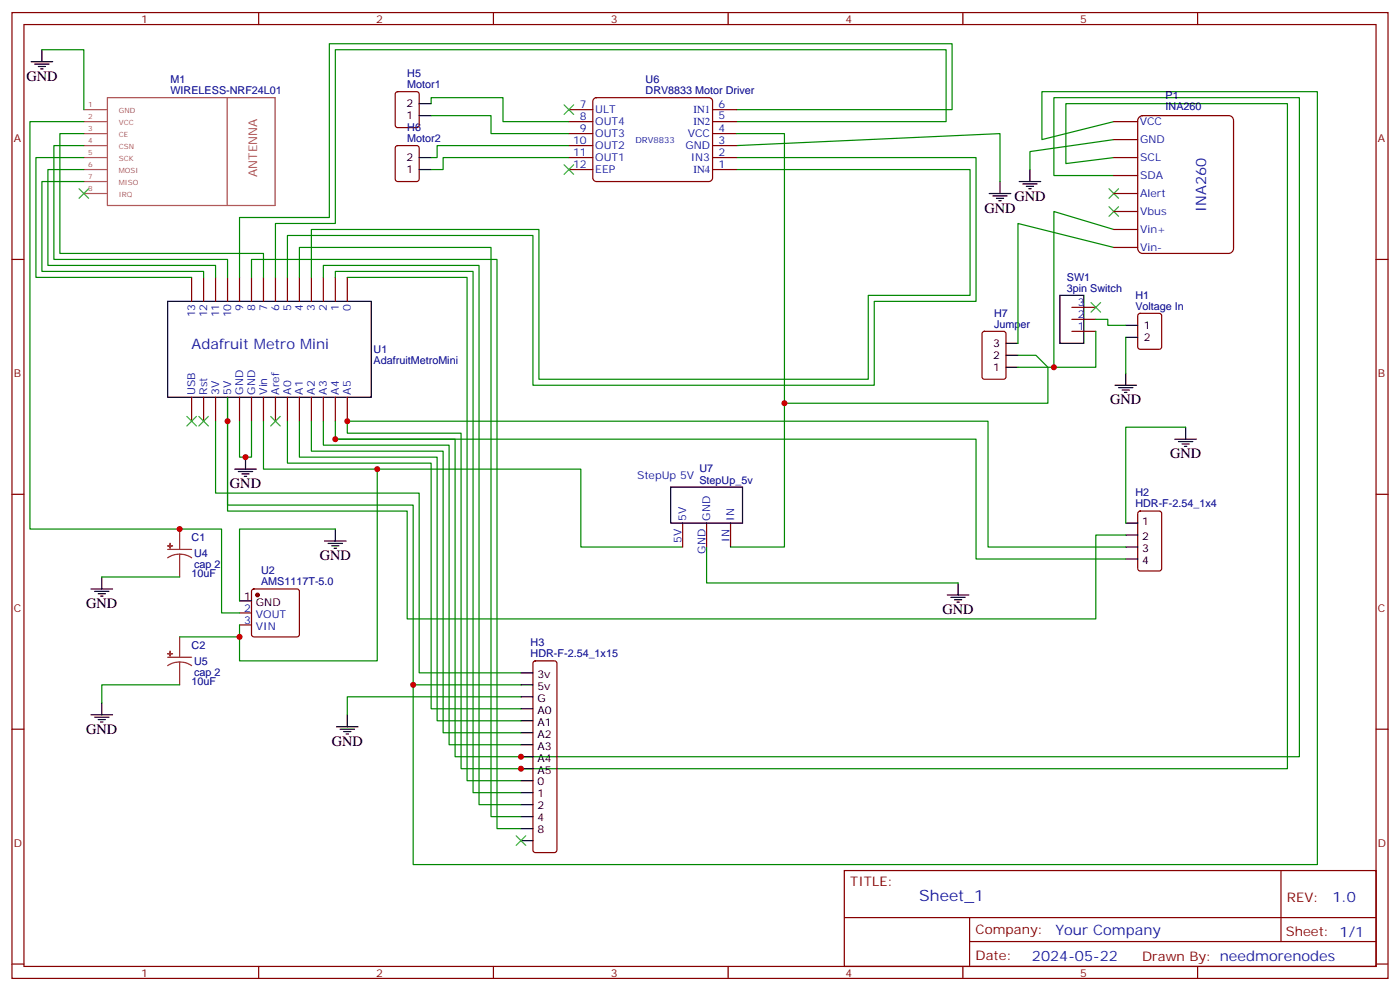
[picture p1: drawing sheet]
<svg xmlns="http://www.w3.org/2000/svg" width="412mm" height="292mm" viewBox="0 0 412 292" stroke-linecap="round" stroke-linejoin="round" font-family="sans-serif">
<g fill="none" stroke="#870000" stroke-width=".35">
<path d="M3.5 3.7h405.4v284.3h-405.4zM7.1 7.2h398.2v277.3h-398.2zM76.2 3.7v3.5M145.3 3.7v3.5M214.5 3.7v3.5M283.6 3.7v3.5M352.8 3.7v3.5M3.5 76.4h3.6M405.3 76.4h3.6M56.4 81.7v7M60 81.7v7M63.5 81.7v7"/>
<path d="M67 81.7v7M70.6 81.7v7M74.1 81.7v7M77.6 81.7v7M81.1 81.7v7M84.7 81.7v7M88.2 81.7v7M91.7 81.7v7M95.2 81.7v7M98.8 81.7v7M102.3 81.7v7M315.7 97.5h7.1"/>
<path d="M315.7 94h7.1M315.7 90.5h7.1M335.4 92.5l.4-.2h5.7l.6 .4 .1 9.4-.5 .7h-5.9l-.6-.4-.1-9.4zM56.4 116.9v7.1M60 116.9v7.1M63.5 116.9v7.1M67 116.9v7.1M70.6 116.9v7.1M74.1 116.9v7.1M77.6 116.9v7.1M81.1 116.9v7.1M84.7 116.9v7.1"/>
<path d="M88.2 116.9v7.1M91.7 116.9v7.1M95.2 116.9v7.1M98.8 116.9v7.1M102.3 116.9v7.1M3.5 145.5h3.6M335.4 150.7l.4-.2h5.7l.6 .4 .1 16.5-.5 .6-5.9 .1-.6-.5-.1-16.4zM405.3 145.5h3.6M74.3 173.6l.5-.2h12.7l.5 .2 .2 .5v12.7l-.2 .5-.5 .2h-12.7l-.5-.2-.2-.5v-12.7zM70.6 180.4h3.5M70.6 184h3.5M157.2 194.8l.5-.2h5.6l.5 .2 .2 .5v55l-.2 .5-.5 .2h-5.6l-.5-.2-.2-.5v-55z"/>
<path d="M3.5 214.7h3.6M405.3 214.7h3.6M248.7 256.3h156.6v28.2h-156.6zM377.3 256.3v20.9M248.7 270.1h156.5M285.6 277.2h119.6M285.6 270.1v14.2M3.5 283.8h3.6M76.2 284.5v3.5M145.3 284.5v3.5M214.5 284.5v3.5M283.6 284.5v3.5"/>
<path d="M352.8 284.5v3.5M405.3 283.8h3.6"/>
</g>
<g fill="none" stroke="#000" stroke-width=".35">
<path d="M9.2 18.2h6.3M10.2 18.9h4.3M11.3 19.6h2.1M12.3 14.6v3.6M12 20.3h.7M291.4 57h6.3M292.5 57.7h4.2M293.5 58.4h2.1M294.2 59.1h.7M294.6 53.4v3.6M300.2 53.4h6.4M301.3 54.2h4.2"/>
<path d="M302.3 54.9h2.1M303 55.6h.7M303.4 49.9v3.5M49.4 88.7h60v28.2h-60zM312.2 87h7.1v14.1h-7.1zM331.6 95.8h3.5M331.6 99.3h3.5M328.4 113.4h6.4M329.5 114.1h4.2M330.6 114.8h2.1M331.3 115.5h.7M331.6 109.9v3.5"/>
<path d="M69.1 138.1h6.4M70.2 138.8h4.2M71.3 139.5h2.1M72.3 134.6v3.5M346.1 129.3h6.3M347.1 130h4.3M348.2 130.7h2.1M348.9 131.4h.7M349.2 125.8v3.5M72 140.2h.7M95.6 159.3h6.4M96.7 160h4.2"/>
<path d="M98.8 155.8v3.5M331.6 154h3.5M331.6 157.5h3.5M26.8 173.4h6.4M27.9 174.1h4.2M28.9 174.8h2.1M29.6 175.5h.7M30 169.9v3.5M70.6 176.9h3.5M97.7 160.7h2.1M98.4 161.4h.7M279 175.2h6.4"/>
<path d="M280.1 175.9h4.2M281.2 176.6h2.1M281.9 177.3h.7M282.2 171.6v3.6M331.6 161h3.5M331.6 164.6h3.5M153.5 198.1h3.5M26.8 210.4h6.4M27.9 211.1h4.2M28.9 211.8h2.1M29.6 212.5h.7M30 206.9v3.5"/>
<path d="M99.1 214h6.4M100.2 214.7h4.2M101.2 215.4h2.2M102 216.1h.7M102.3 210.4v3.6M153.5 201.6h3.5M153.5 205.1h3.5M153.5 208.7h3.5M153.5 212.2h3.5M153.5 215.7h3.5M153.5 219.3h3.5M153.5 222.8h3.5"/>
<path d="M153.5 226.3h3.5M153.5 229.8h3.5M153.5 233.4h3.5M153.5 236.9h3.5M153.5 240.4h3.5M153.5 243.9h3.5M153.5 247.5h3.5"/>
</g>
<circle cx="75.8" cy="175.2" r=".53" fill="#870000" stroke="#870000" stroke-width=".35"/>
<path d="M24.7 32.3h6.9M24.7 35.8h6.9M24.7 39.3h6.9M31.6 28.8h49.4v31.7h-49.4zM66.9 28.8v31.7M24.7 42.9h6.9M24.7 46.4h6.9M24.7 49.9h6.9M24.7 53.4h6.9M24.7 57h6.9" fill="none" stroke="#a64a4a" stroke-width=".35"/>
<path d="M52.9 155.8v5.9M49.4 161.7h7M52.9 163.2l1.9 .2 1.6 .8M52.9 163.2l-1.8 .2-1.7 .8M52.9 163.2v6.7M49.4 193.5h7M52.9 194.9l1.9 .2 1.6 .9M52.9 194.9l-1.8 .2-1.7 .9M52.9 187.5v6M52.9 194.9v6.7" fill="none" stroke="#8c2424" stroke-width=".35"/>
<g fill="#8c2424" stroke="#8c2424" stroke-width=".35">
<path d="M49.4 160.7h1.4z"/>
<path d="M50.1 160v1.4z"/>
<path d="M49.4 192.4l1.4 .1z"/>
<path d="M50.1 191.7v1.4z"/>
</g>
<g fill="none" stroke="#008700" stroke-width=".35">
<path d="M12.3 14.6h12.4v17.7M24.7 35.8h-15.9v120h56.5v24.6h5.3M24.7 39.3h-7.1v35.3h60v7.1M217 32.3h63.5v-19.4h-183.5v51.1h-26.4v17.7M217 35.8h61.7v-21.2h-179.9v51.2h-17.7v15.9M328.1 35.8l-21.2 5.3v-14.1h81.2v227.5h-266.4v-52.9M24.7 46.4h-14.1v35.3h45.8M24.7 53.4h-12.4v26.5h47.7v1.8M24.7 49.9h-10.6v28.2h49.4v3.6M24.7 42.9h-8.8v33.5h51.1v5.3M217 46.4h70.5v42.3h-30v24.7h-100.5v-44.1h-72.3v12.4M217 49.9h68.8v37.1h-30v24.7h-97.1v-44.1h-67v14.1"/>
<path d="M217 42.9l77.6-3.6v14.1M328.1 51.7h-17.7v-22.9h72.4v194h-248.7v-93.5h-35.3v-5.3M328.1 46.4l-14.1 1.8v-17.7h65.2v195.8h-243.4v-98.8h-33.5v-3.5h188.7v37h40.6M328.1 41.1l-24.7 3.5v5.3M74.1 81.7v-5.3h72.3v167.5h7.1M88.2 81.7v-8.9h56.4v167.6h8.9M98.8 81.7v-1.8h40.5v153.5h14.2M331.6 99.3v10.6M67 116.9v33.6h52.9v31.7h202.9v-24.7h8.8M63.5 124v21.2h60v52.9h30M67 124v24.7h54.7v52.9h31.8M70.6 124v10.6h3.5v-10.6"/>
<path d="M77.6 124v14.1h93.5v22.9h30M84.7 124v12.3h42.3v72.4h26.5M88.2 124v10.6h40.6v77.6h24.7M91.7 124v8.8h38.8v82.9h23M95.2 124v7.1h37.1v88.2h21.2M98.8 129.3h188.7v35.3h44.1M111.1 138.1v56.5h-40.5v-7.1M349.2 125.8h-17.6v28.2M98.8 155.8h-28.2v21.1M30 169.9h22.9M70.6 184v3.5h-17.7M52.9 201.6h-22.9v5.3"/>
<path d="M153.5 205.1h-51.2v5.3"/>
</g>
<g fill="none" stroke="#3c3" stroke-width=".35">
<path d="M23.3 55.6l2.8 2.8M26.1 55.6l-2.8 2.8M326.7 55.6l2.8 2.8M329.5 55.6l-2.8 2.8M326.7 60.9l2.8 2.8M329.5 60.9l-2.8 2.8M321.4 89.1l2.8 2.8M324.2 89.1l-2.8 2.8M55 122.6l2.9 2.8M57.9 122.6l-2.9 2.8M58.6 122.6l2.8 2.8M61.4 122.6l-2.8 2.8"/>
<path d="M79.7 122.6l2.8 2.8M82.5 122.6l-2.8 2.8M152 246.1l2.9 2.8M154.9 246.1l-2.9 2.8"/>
</g>
<path d="M174.9 29.2l.8-.4h33.1l.7 .2 .4 .8v22.6l-.2 .6-.9 .4h-33.1l-.6-.2-.5-.8v-22.6z" fill="#fff" stroke="#870000" stroke-width=".35"/>
<g fill="none" stroke="#870000" stroke-width=".35">
<path d="M116.7 27.2l.4-.2h5.7l.6 .4 .1 9.5-.5 .6-5.9 .1-.6-.5-.1-9.4zM167.6 39.3h7M167.6 35.8h7M167.6 32.3h7M209.9 39.3h7.1M209.9 35.8h7.1M209.9 32.3h7.1M116.7 43.1l.4-.2h5.7l.6 .4 .1 9.4-.5 .7h-5.9l-.6-.4-.1-9.4zM167.6 49.9h7M167.6 46.4h7M167.6 42.9h7M209.9 49.9h7.1"/>
<path d="M209.9 46.4h7.1M209.9 42.9h7.1M289.5 97.7l.5-.2h5.6l.7 .5v12.9l-.4 .7-5.9 .1-.7-.5v-13zM201.1 154v7M208.1 154v7M215.2 154v7"/>
</g>
<path d="M123.5 34h3.5M123.5 30.5h3.5M123.5 49.9h3.5M123.5 46.4h3.5M296.3 101.1h3.6M296.3 108.1h3.6M296.3 104.6h3.6M197.6 143.4h21.1v10.6h-21.1z" fill="none" stroke="#000" stroke-width=".35"/>
<g fill="none" stroke="#008700" stroke-width=".35">
<path d="M127 30.5v-1.7h21.2v7h19.4M127 34h17.6v5.3h23M217 39.3h14.1v79.4M167.6 42.9h-38.8v3.5h-1.8M167.6 46.4h-37.1v3.5h-3.5M328.1 67.6l-17.7-5.3v45.8M328.1 72.8l-28.2-7v35.3M95.2 81.7v-3.6h45.9v158.8h12.4M102.3 81.7h35.3v148.1h15.9M322.8 94h3.5v1.8h5.3M322.8 97.5v10.6h-22.9M299.9 104.6h5.3l3.5 3.5v10.6h-77.6v42.3h-15.9"/>
<path d="M208.1 161v10.6h74.1"/>
</g>
<path d="M166.2 30.9l2.8 2.8M169 30.9l-2.8 2.8M166.2 48.5l2.8 2.8M169 48.5l-2.8 2.8" fill="none" stroke="#3c3" stroke-width=".35"/>
<path d="M335.5 34.6l1-.6h25.4a1.41 1.41 0 0 1 1.5 1.5v37.7a1.51 1.51 0 0 1-1.5 1.4h-25.4a1.51 1.51 0 0 1-1.4-1.4v-37.7z" fill="#fff" stroke="#800000" stroke-width=".35"/>
<path d="M328.1 35.8h7M328.1 41.1h7M328.1 46.4h7M328.1 51.7h7M328.1 57h7M328.1 72.8h7M328.1 67.6h7M328.1 62.3h7" fill="none" stroke="#870000" stroke-width=".35"/>
<g fill="#c00">
<circle cx="153.5" cy="226.3" r=".88"/>
<circle cx="153.5" cy="222.8" r=".88"/>
<circle cx="70.6" cy="187.5" r=".88"/>
<circle cx="52.9" cy="155.8" r=".88"/>
<circle cx="72.3" cy="134.6" r=".88"/>
<circle cx="98.8" cy="129.3" r=".88"/>
<circle cx="102.3" cy="124" r=".88"/>
<circle cx="111.1" cy="138.1" r=".88"/>
<circle cx="67" cy="124" r=".88"/>
<circle cx="121.7" cy="201.6" r=".88"/>
<circle cx="231.1" cy="118.7" r=".88"/>
<circle cx="310.4" cy="108.1" r=".88"/>
</g>
<text font-size="4.6" fill="#00f" x="270.8" y="265.3">Sheet_1</text>
<g font-size="4.2">
<text x="7.8" y="23.8">GND</text>
<text x="298.8" y="59.1">GND</text>
<text x="290" y="62.6">GND</text>
<text x="327" y="119.1">GND</text>
<text x="344.7" y="134.9">GND</text>
<text x="67.7" y="143.8">GND</text>
<text x="94.2" y="164.9">GND</text>
<text x="25.4" y="179">GND</text>
<text x="277.6" y="180.8">GND</text>
<text x="25.4" y="216.1">GND</text>
<text x="97.7" y="219.6">GND</text>
</g>
<g font-size="4.2" fill="#00f">
<text x="355.3" y="62.3" transform="rotate(-90 355.3 62.3)">INA260</text>
<text x="56.4" y="102.8">Adafruit Metro Mini</text>
<text x="392.5" y="265.6">1.0</text>
<text x="310.9" y="275.1">Your Company</text>
<text x="304" y="282.9">2024-05-22</text>
</g>
<g font-size="3.9" fill="#800">
<text x="250.5" y="260.9">TITLE:</text>
<text x="379.1" y="265.6">REV:</text>
<text x="287.4" y="275.1">Company:</text>
<text x="378.7" y="275.7">Sheet: 1/1</text>
<text x="287.4" y="282.8">Date:</text>
<text x="336.4" y="282.8">Drawn By: needmorenodes</text>
</g>
<text font-size="3.5" fill="#a54b4b" x="75.7" y="52" transform="rotate(-90 75.7 52)">ANTENNA</text>
<g font-size="3.2" fill="#800">
<text x="41.6" y="6.7">1</text>
<text x="110.8" y="6.7">2</text>
<text x="179.9" y="6.7">3</text>
<text x="249.1" y="6.7">4</text>
<text x="318.2" y="6.7">5</text>
<text x="4.1" y="41.8">A</text>
<text x="405.9" y="41.8">A</text>
<text x="4.1" y="110.9">B</text>
<text x="405.9" y="110.9">B</text>
<text x="4.1" y="180.1">C</text>
<text x="405.9" y="180.1">C</text>
<text x="4.1" y="249.2">D</text>
<text x="405.9" y="249.2">D</text>
<text x="41.6" y="287.5">1</text>
<text x="110.8" y="287.5">2</text>
<text x="179.9" y="287.5">3</text>
<text x="249.1" y="287.5">4</text>
<text x="318.2" y="287.5">5</text>
</g>
<g font-size="3.2" fill="#000080">
<text x="120" y="22.7">H5</text>
<text x="50.2" y="27.7">WIRELESS-NRF24L01</text>
<text x="50.2" y="24.5">M1</text>
<text x="120" y="25.9">Motor1</text>
<text x="190.2" y="27.7">DRV8833 Motor Driver</text>
<text x="190.2" y="24.4">U6</text>
<text x="343.4" y="29.3">P1</text>
<text x="343.4" y="32.5">INA260</text>
<text x="120" y="41.8">Motor2</text>
<text x="120" y="38.6">H6</text>
<text x="314.3" y="82.6">SW1</text>
<text x="314.3" y="85.9">3pin Switch</text>
<text x="334.4" y="88">H1</text>
<text x="292.8" y="93.2">H7</text>
<text x="334.4" y="91.2">Voltage In</text>
<text x="292.8" y="96.5">Jumper</text>
<text x="110.1" y="107.2">AdafruitMetroMini</text>
<text x="110.1" y="104">U1</text>
<text x="206" y="142.3">StepUp_5v</text>
<text x="206" y="139.1">U7</text>
<text x="334.4" y="149.4">HDR-F-2.54_1x4</text>
<text x="334.4" y="146.1">H2</text>
<text x="56.4" y="159.3">C1</text>
<text x="57.1" y="167.1">cap 2</text>
<text x="57.1" y="164">U4</text>
<text x="56.4" y="169.9">10uF</text>
<text x="76.9" y="172.2">AMS1117T-5.0</text>
<text x="76.9" y="169">U2</text>
<text x="56.4" y="191">C2</text>
<text x="156.3" y="190.3">H3</text>
<text x="57.1" y="195.7">U5</text>
<text x="156.3" y="193.5">HDR-F-2.54_1x15</text>
<text x="56.4" y="201.6">10uF</text>
<text x="57.1" y="198.9">cap 2</text>
</g>
<g font-size="3.2">
<text x="119.7" y="35.1">1</text>
<text x="119.7" y="31.6">2</text>
<text x="119.7" y="47.4">2</text>
<text x="119.7" y="51">1</text>
<text x="336.9" y="96.8">1</text>
<text x="336.9" y="100.4">2</text>
<text x="292.6" y="102.1">3</text>
<text x="292.6" y="105.7">2</text>
<text x="292.6" y="109.2">1</text>
<text x="336.4" y="154.7">1</text>
<text x="336.4" y="158.9">2</text>
<text x="336.4" y="162.5">3</text>
<text x="336.4" y="166">4</text>
<text x="71.9" y="176.6">1</text>
<text x="75.4" y="178.3">GND</text>
<text x="158.3" y="199.5">3v</text>
<text x="158.3" y="203">5v</text>
<text x="158.3" y="206.6">G</text>
<text x="158.3" y="210.1">A0</text>
<text x="158.3" y="213.6">A1</text>
<text x="158.3" y="217.1">A2</text>
<text x="158.3" y="220.7">A3</text>
<text x="158.3" y="224.2">A4</text>
<text x="158.3" y="227.7">A5</text>
<text x="158.3" y="231.2">0</text>
<text x="158.3" y="234.8">1</text>
<text x="158.3" y="238.3">2</text>
<text x="158.3" y="241.8">4</text>
<text x="158.3" y="245.4">8</text>
</g>
<g font-size="3.2" fill="#00f">
<text x="170.8" y="31.9">7</text>
<text x="170.8" y="35.5">8</text>
<text x="175.3" y="33.3">ULT</text>
<text x="204.3" y="33.3">IN1</text>
<text x="211.7" y="34.9">5</text>
<text x="211.7" y="31.9">6</text>
<text x="170.8" y="39">9</text>
<text x="175.3" y="36.9">OUT4</text>
<text x="175.3" y="40.4">OUT3</text>
<text x="202.6" y="40.4">VCC</text>
<text x="204.3" y="36.9">IN2</text>
<text x="211.7" y="39">4</text>
<text x="335.7" y="36.9">VCC</text>
<text x="168.8" y="42.5">10</text>
<text x="168.8" y="46">11</text>
<text x="175.3" y="43.9">OUT2</text>
<text x="175.3" y="47.4">OUT1</text>
<text x="201.9" y="43.9">GND</text>
<text x="203.5" y="47.4">IN3</text>
<text x="211.7" y="46">2</text>
<text x="211.7" y="42.5">3</text>
<text x="335.8" y="42.2">GND</text>
<text x="335.8" y="47.4">SCL</text>
<text x="168.8" y="49.6">12</text>
<text x="175.3" y="51">EEP</text>
<text x="204.3" y="51">IN4</text>
<text x="211.7" y="49.6">1</text>
<text x="335.8" y="52.7">SDA</text>
<text x="335.8" y="58">Alert</text>
<text x="335.8" y="63.3">Vbus</text>
<text x="335.8" y="68.6">Vin+</text>
<text x="335.8" y="73.9">Vin-</text>
<text x="57.5" y="93.5" transform="rotate(-90 57.5 93.5)">13</text>
<text x="61" y="93.5" transform="rotate(-90 61 93.5)">12</text>
<text x="64.6" y="93.5" transform="rotate(-90 64.6 93.5)">11</text>
<text x="68.1" y="93.5" transform="rotate(-90 68.1 93.5)">10</text>
<text x="71.6" y="91.4" transform="rotate(-90 71.6 91.4)">9</text>
<text x="75.1" y="91.4" transform="rotate(-90 75.1 91.4)">8</text>
<text x="78.7" y="91.4" transform="rotate(-90 78.7 91.4)">7</text>
<text x="82.2" y="91.4" transform="rotate(-90 82.2 91.4)">6</text>
<text x="85.7" y="91.4" transform="rotate(-90 85.7 91.4)">5</text>
<text x="89.3" y="91.4" transform="rotate(-90 89.3 91.4)">4</text>
<text x="92.8" y="91.4" transform="rotate(-90 92.8 91.4)">3</text>
<text x="96.3" y="91.4" transform="rotate(-90 96.3 91.4)">2</text>
<text x="99.8" y="91.4" transform="rotate(-90 99.8 91.4)">1</text>
<text x="103.4" y="91.4" transform="rotate(-90 103.4 91.4)">0</text>
<text x="317.5" y="93.7">2</text>
<text x="317.5" y="90.1">3</text>
<text x="317.5" y="97.2">1</text>
<text x="57.5" y="116.2" transform="rotate(-90 57.5 116.2)">USB</text>
<text x="61" y="116.2" transform="rotate(-90 61 116.2)">Rst</text>
<text x="64.6" y="116.2" transform="rotate(-90 64.6 116.2)">3V</text>
<text x="68.1" y="116.2" transform="rotate(-90 68.1 116.2)">5V</text>
<text x="71.6" y="116.2" transform="rotate(-90 71.6 116.2)">GND</text>
<text x="75.1" y="116.2" transform="rotate(-90 75.1 116.2)">GND</text>
<text x="78.7" y="116.2" transform="rotate(-90 78.7 116.2)">Vin</text>
<text x="82.2" y="116.2" transform="rotate(-90 82.2 116.2)">Aref</text>
<text x="85.7" y="116.2" transform="rotate(-90 85.7 116.2)">A0</text>
<text x="89.3" y="116.2" transform="rotate(-90 89.3 116.2)">A1</text>
<text x="92.8" y="116.2" transform="rotate(-90 92.8 116.2)">A2</text>
<text x="96.3" y="116.2" transform="rotate(-90 96.3 116.2)">A3</text>
<text x="99.8" y="116.2" transform="rotate(-90 99.8 116.2)">A4</text>
<text x="103.4" y="116.2" transform="rotate(-90 103.4 116.2)">A5</text>
<text x="187.7" y="141.1">StepUp 5V</text>
<text x="202.1" y="153.3" transform="rotate(-90 202.1 153.3)">5V</text>
<text x="209.2" y="153.3" transform="rotate(-90 209.2 153.3)">GND</text>
<text x="216.3" y="153.3" transform="rotate(-90 216.3 153.3)">IN</text>
<text x="200.7" y="159.9" transform="rotate(-90 200.7 159.9)">5V</text>
<text x="214.8" y="159.5" transform="rotate(-90 214.8 159.5)">IN</text>
<text x="207.8" y="163" transform="rotate(-90 207.8 163)">GND</text>
<text x="71.9" y="180.1">2</text>
<text x="71.9" y="183.6">3</text>
<text x="75.4" y="181.9">VOUT</text>
<text x="75.4" y="185.4">VIN</text>
</g>
<text font-size="2.5" fill="#00f" x="187.2" y="42.2">DRV8833</text>
<g font-size="2.1" fill="#a54b4b">
<text x="26" y="31.6">1</text>
<text x="26" y="35.1">2</text>
<text x="35" y="33.3">GND</text>
<text x="26" y="38.6">3</text>
<text x="35" y="36.8">VCC</text>
<text x="35" y="40.4">CE</text>
<text x="26" y="42.2">4</text>
<text x="26" y="45.7">5</text>
<text x="35" y="43.9">CSN</text>
<text x="35" y="47.4">SCK</text>
<text x="26" y="49.2">6</text>
<text x="26" y="52.8">7</text>
<text x="35" y="51">MOSI</text>
<text x="26" y="56.3">8</text>
<text x="35" y="54.5">MISO</text>
<text x="35" y="58">IRQ</text>
</g>
</svg>
